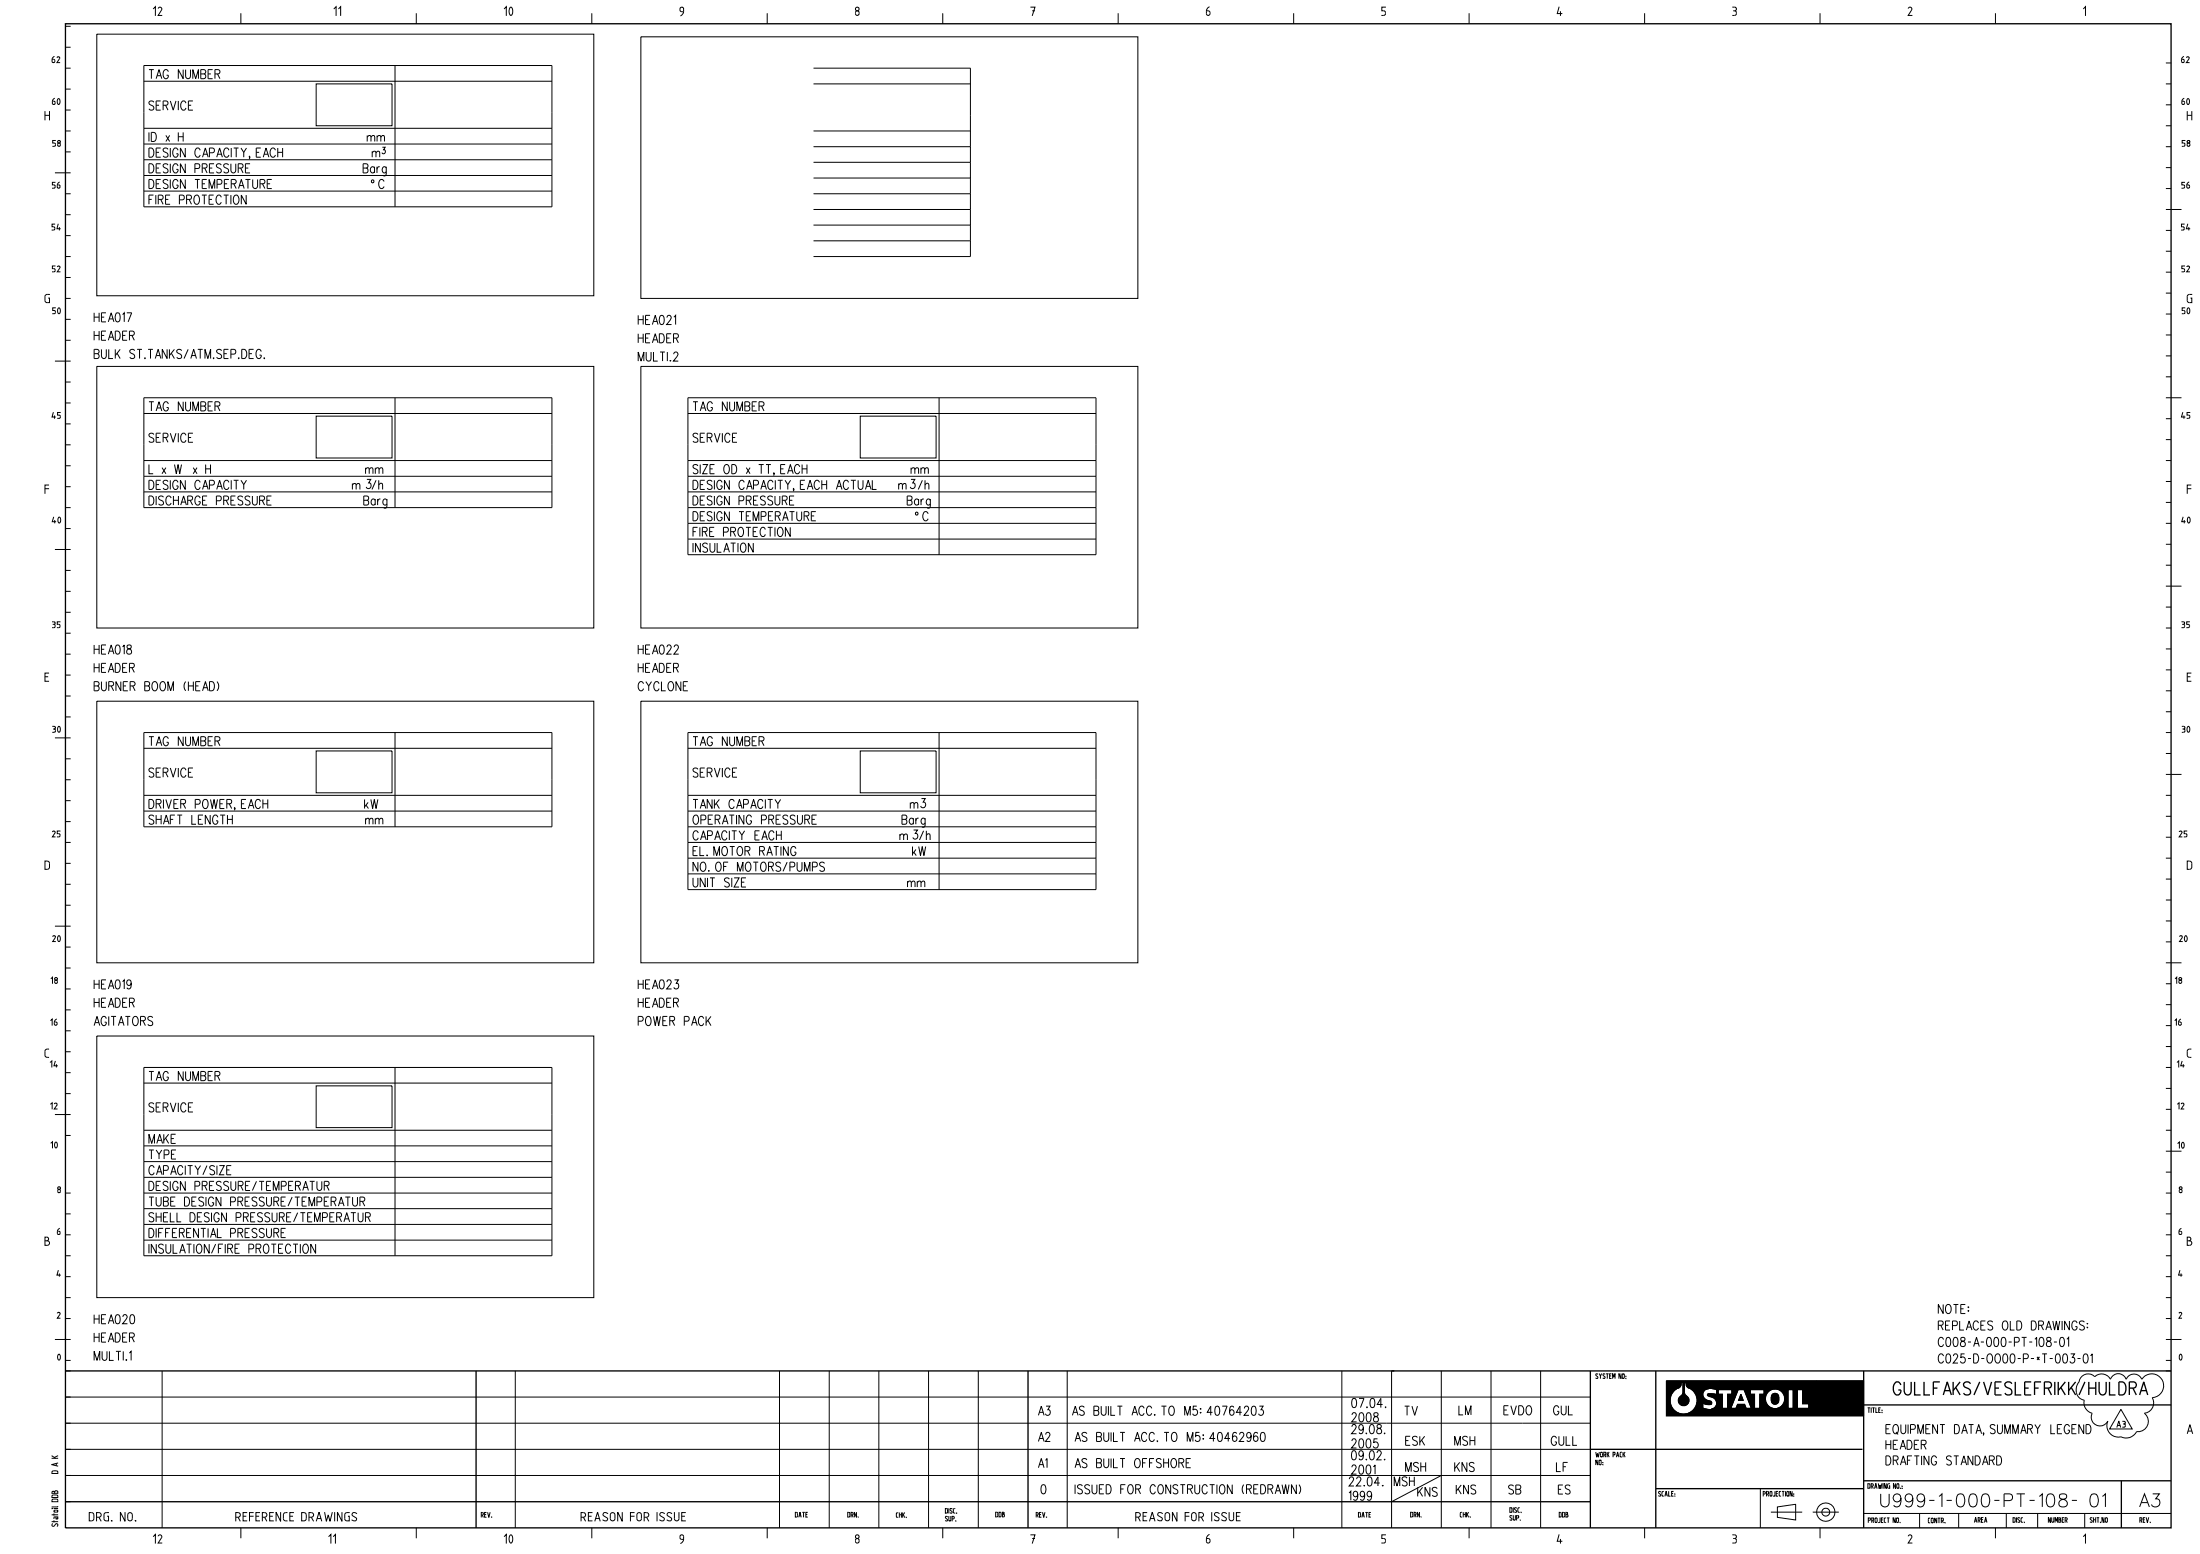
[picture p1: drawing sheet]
<svg xmlns="http://www.w3.org/2000/svg" width="841mm" height="594mm" viewBox="0 0 841 594" stroke-linecap="round" stroke-linejoin="round" font-family="sans-serif">
<g fill="none" stroke="#000" stroke-width=".38">
<path d="M25 18.1h2M25 10.1h2M37 13.1h190v100h-190zM58.5 3.5l.9-.9v3.5M60.5 3.3l.2-.4 .6-.2 .4 .3 .1 .6-1.3 2.3h1.5M92.1 5.1v4M127.6 3.5l.9-.9v3.5M129.4 3.5l.8-.9v3.5M159.1 5.1v4M192.7 3.5l.8-.9v3.5M194.9 2.9a.69 .69 0 0 1 .9 .1 .69 .69 0 0 1 .2 .8v.2a1.23 1.23 0 0 1-.9 1.8l-.5-1.2zM226.2 5.1v4"/>
<path d="M245 14.1h190v100h-190zM261.3 4.5l-1.2-.3-.2-.8 .4-.6 .9 .3 .1 1.4-.5 1.1-.7 .5M293.3 5.1v4M327.3 4.3l.7-.1 .4 .4v.8l-.5 .5-.5-.1-.4-.4zM360.4 5.1v4M393.9 2.7h1.7l-1 3.4M394.6 4.1h1M427.4 5.1v4M462.4 2.6l-.7 .4-.5 1.1v1.4l.4 .4 .6-.1 .4-.5-.1-.7-.6-.5h-.7M494.5 5.1v4M529.8 2.7h-1.6v1.4l1.1 .1 .3 .5v.7l-.4 .5h-1.1M561.6 5.1v4"/>
<path d="M596 2.6l-.7 2.6h1.9M596.5 4.3v1.8M628.7 5.1v4M662.2 2.7h1l.5 .4v.7l-.6 .3M662.6 4.1h.5M663.1 4.1l.6 .3 .1 1-.5 .5h-1.1M695.7 5.1v4M729.5 3.3l.7-.6 .5 .3 .1 .6-1.4 2.3h1.7M762.8 5.1v4M796.4 3.5l.8-.9v3.5M25 34.1h2M25 26.1h2"/>
<path d="M55 25h156v54.1h-156zM55 31.1h156M120.9 32.1h29v16h-29zM151 25v54.1M311 26.1h60v72h-60M311 32.1h60M828 32.1h1.9M828 24.1h1.9M17.2 42.5v3.5M17.2 44.1h1.7M18.9 42.5v3.5M25 58.1h2"/>
<path d="M25 50.1h2M25 42.1h2M55 49h156M55 55.1h156M311 50.1h60M311 56.1h60M828 56.1h1.9M828 48.1h1.9M828 40.1h1.9M836.1 44.1h1.8M836.1 42.5v3.5M837.9 42.5v3.5"/>
<path d="M21 66.1h6M25 74.1h2M55 61.1h156M55 67.1h156M55 73h156M311 74.1h60M311 62h60M311 68.1h60M828 72.1h1.9M828 64.1h1.9M25 98.1h2M25 90.1h2"/>
<path d="M25 82.1h2M311 80.1h60M311 86h60M311 92.1h60M828 80.1h5.9M828 96h1.9M828 88.1h1.9M19.1 112.5h-1.2l-.7 .6v1.9l.5 .6 1.2 .1v-1.8h-.5M25 114.1h2M25 106.1h2M828 112h1.9M828 104h1.9"/>
<path d="M838 112.5h-1.2l-.6 .6-.1 1.9 .5 .6 1.3 .1v-1.8h-.5M21 138h6M25 130.1h2M25 122.1h2M828 136h1.9M828 128h1.9M828 120h1.9M25 154h2M25 146h2M37 140.1h190v100h-190zM55 152h156v42h-156zM55 158.1h156"/>
<path d="M120.9 159.1h29v16h-29zM151 152v42M245 140.1h190v100h-190zM263 152h156v60h-156zM263 158.1h156M328.8 159.1h29v16h-29zM359 152v60M828 152h5.9M828 144h1.9M25 178h2M25 170h2M25 162h2"/>
<path d="M55 176h156M263 176h156M828 176h1.9M828 168h1.9M828 160h1.9M17.2 186.8h1.6M18.8 185.4h-1.6v3.3M25 194h2M25 186h2M55 182.1h156M55 188h156M263 194h156"/>
<path d="M263 182.1h156M263 188h156M343.5 185.4l.7-.6 .6 .2 .2 2.1M345 185.4l.6-.6 .6 .2 .2 2.1M828 192h1.9M828 184h1.9M836.1 186.8h1.6M837.7 185.4h-1.6v3.3M21 210h6M25 218h2M25 202h2M263 200h156"/>
<path d="M263 206.1h156M828 216h1.9M828 208h1.9M828 200h1.9M25 234h2M25 226h2M828 224h5.9M828 232.1h1.9M17.2 258.7h1.2M18.8 257.3h-1.6v3.1h1.6M25 258h2M25 250h2"/>
<path d="M25 242h2M828 256.1h1.9M828 248.1h1.9M828 240.1h1.9M836.1 258.7h1.3M837.7 257.3h-1.6v3.1h1.6M25 274h2M25 266h2M37 268h190v100h-190zM245 268h190v100h-190zM828 272.1h1.9M828 264.1h1.9"/>
<path d="M21 282h6M25 298h2M25 290h2M55 280h156v36h-156zM55 286h156M120.9 287h29v16h-29zM151 280v36M263 280h156v60h-156zM263 286h156M328.8 287h29v16h-29zM359 280v60M828 296h5.9"/>
<path d="M828 288h1.9M828 280h1.9M25 314h2M25 306h2M55 304h156M55 310h156M263 304h156M263 310h156M263 316h156M828 312h1.9M828 304h1.9M17.2 329.1l1.2 .1 .5 .6v1.8l-.6 .7h-1.1z"/>
<path d="M25 338h2M25 330h2M25 322h2M263 322h156M263 328h156M263 334h156M828 336h1.9M828 328h1.9M828 320h1.9M836.1 329.1l1.3 .1 .5 .6v1.8l-.6 .7h-1.2zM21 354h6M25 346h2"/>
<path d="M828 352h1.9M828 344h1.9M25 378h2M25 370h2M25 362h2M828 368h5.9M828 376h1.9M828 360h1.9M25 394h2M25 386h2M37 396h190v100h-190zM828 392h1.9"/>
<path d="M828 384h1.9M18.8 401h-1l-.6 .7 .1 2 .5 .4 1 .1M25 418h2M25 410h2M25 402h2M55 408h156v72h-156zM55 414h156M120.9 415.1h29v15.9h-29zM151 408v72M828 416h1.9M828 408h1.9M828 400h1.9"/>
<path d="M837.7 401h-1l-.6 .7 .1 2 .5 .4 1 .1M21 426h6M25 434h2M55 432h156M55 438h156M828 432h1.9M828 424h1.9M25 456h2M55 456h156M55 444h156M55 450h156M828 440h5.9"/>
<path d="M828 456h1.9M828 448h1.9M17.2 474.3h.8a.87 .87 0 0 1 .9 .8 .87 .87 0 0 1-.9 .9h-.8v-3.1h.8l.5 .3v.7l-.6 .4M22.9 469.5l-.7 .5-.3 .8M25 480h2M25 472h2M25 464h2M55 462h156M55 468h156M55 474h156M828 480h1.9M828 472h1.9"/>
<path d="M828 464h1.9M833.9 469.5l-.7 .6-.2 .7M836.1 474.3h.9a.87 .87 0 0 1 .9 .8 .87 .87 0 0 1-.9 .9h-.9v-3.1h1l.4 .5-.1 .6-.6 .3M25 496h2M25 488h2M828 496h1.9M828 488h1.9M21 512h6M25 504h2M828 512h5.9M828 504h1.9M25 534h582.9"/>
<path d="M25 524h2M25 520h2M62 524v60M197 524v60M298 524v60M317 524v60M336 524v60M355 524v60M374 524v60M408 524v60M513 524v60M532 524v60"/>
<path d="M551 524v60M570 524v60M588.9 524v60M637 527.8h75.4v13.5h-75.4zM637.1 527.8v13.5M637.2 527.8v13.5M637.4 527.8v13.5M637.5 527.8v13.5M637.7 527.8v13.5M637.8 527.8v13.5M637.9 527.8v13.5M638 527.8v13.5"/>
<path d="M638.1 527.8v13.5M638.2 527.8v13.5M638.3 527.8v13.5M638.4 527.8v13.5M638.5 527.8v13.5M638.6 527.8v6.8M638.6 536.1v5.2M638.7 527.8v6.3M638.7 536.6v4.7M638.8 527.8v5.9M638.8 536.9v4.4M638.9 527.8v5.6"/>
<path d="M638.9 537.2v4.1M639 527.8v5.4M639 537.4v3.9M639.1 527.8v5.2M639.1 537.6v3.7M639.2 527.8v5M639.2 537.8v3.5M639.3 527.8v4.9M639.3 538v3.3M639.4 538.1v3.2M639.5 527.8l-.1 4.7M639.6 527.8v4.4"/>
<path d="M639.6 538.4v2.9M639.7 527.8v4.3M639.7 538.5v2.8M639.8 527.8v4.2M639.8 538.6v2.7M639.9 527.8v4.1M639.9 538.8v2.5M640 527.8v4M640 538.9v2.4M640.1 527.8v3.9M640.1 539v2.3M640.2 527.8v3.8"/>
<path d="M640.2 539.1v2.2M640.3 527.8v3.7M640.3 539.1v2.2M640.4 527.8v3.6M640.4 539.2v2.1M640.5 527.8v3.5M640.5 539.3v2M640.6 527.8v3.5M640.6 539.4v1.9M640.7 527.8v3.4M640.7 539.4v1.9M640.8 527.8v3.3"/>
<path d="M640.8 539.5v1.8M640.9 527.8v3.3M640.9 539.6v1.7M641 527.8v3.2M641 539.6v1.7M641.1 527.8v3.1M641.1 539.7v1.6M641.2 527.8v3.1M641.2 539.8v1.5M641.3 527.8v3M641.3 539.8v1.5M641.4 527.8v3"/>
<path d="M641.4 539.9v1.4M641.5 527.8v2.9a2.04 2.04 0 0 0 1.2-2.3h.6M641.5 539.9v1.4M641.6 539.9v1.4M641.7 527.8l-.1 2.9M641.7 534.6v1.4M641.8 527.8v2.7M641.8 534.3v2M641.9 527.8v2.7M641.9 534.1v2.3M642 527.8v2.6M642 534v2.6"/>
<path d="M642.1 527.8v2.5M642.1 533.9v2.8M642.2 527.8v2.4M642.2 533.8v3M642.3 527.8v2.3M642.3 533.7v3.2M642.4 527.8v2.2M642.4 533.6v3.4M642.5 527.8v2M642.5 533.5v3.5M642.6 527.8v1.8M642.6 533.5v3.6"/>
<path d="M642.7 527.8v1.1M642.7 533.4v3.7M642.8 527.8v.6M642.8 533.3v3.9M642.9 527.8v.6M642.9 533.3v3.9M643 527.8v.6M643 533.1v4.2M643.1 527.8v.6M643.1 533v4.3M643.2 527.8v.6M643.2 532.8v4.5"/>
<path d="M643.3 527.8v.6M643.3 532.4v4.9M643.3 532.1l-.3 1-1 .9M643.4 527.8v9.6M643.5 527.8v9.6M643.7 527.8v9.6M643.8 527.8v9.6M643.9 532.1l.3 1 1 .9a2.06 2.06 0 0 1-.2 2.8 2.06 2.06 0 0 1-2.8 0 2.06 2.06 0 0 1-.2-2.8M643.9 528.4h.6a2.04 2.04 0 0 0 1.2 2.3M644 527.8v.6M644 532.7v4.6M644.1 527.8v.6"/>
<path d="M644.1 533v4.3M644.2 527.8v.6M644.2 533.1v4.2M644.3 527.8v.6M644.3 533.2v4M644.4 527.8v.6M644.4 533.3v3.9M644.5 527.8v1.1M644.5 533.4v3.7M644.6 527.8v1.8M644.6 533.5v3.6M644.7 527.8v2"/>
<path d="M644.7 533.5v3.6M644.8 527.8v2.2M644.8 533.6v3.4M644.9 527.8v2.3M644.9 533.7v3.2M645 527.8v2.4M645 533.8v3.1M645.1 527.8v2.5M645.1 533.9v2.8M645.2 527.8v2.6M645.2 534v2.6M645.3 527.8v2.7"/>
<path d="M645.3 534.1v2.4M645.4 527.8v2.7M645.4 534.2v2.1M645.5 527.8v2.8M645.5 534.4v1.8M645.5 540v1.3M645.6 527.8v2.9M645.6 534.7v1.2M645.6 539.9v1.4M645.7 527.8l.1 3M645.8 539.9v1.4M645.9 527.8v3"/>
<path d="M645.9 539.8v1.5M646 527.8v3.1M646 539.7v1.6M646.1 527.8v3.1M646.1 539.7v1.6M646.2 527.8v3.2M646.2 539.6v1.7M646.3 527.8v3.3M646.3 539.6v1.7M646.4 527.8v3.3M646.4 539.5v1.8M646.5 527.8v3.4"/>
<path d="M646.5 539.4v1.9M646.6 527.8v3.5M646.6 539.3v2M646.7 527.8v3.5M646.7 539.3v2M646.8 527.8v3.6M646.8 539.2v2.1M646.9 527.8v3.7M646.9 539.1v2.2M647 527.8v3.8M647 539.1v2.2M647.1 527.8v3.9"/>
<path d="M647.1 538.9v2.4M647.2 527.8v4M647.2 538.8v2.5M647.3 527.8v4.1M647.3 538.8v2.5M647.4 527.8v4.2M647.4 538.6v2.7M647.5 527.8v4.3M647.5 538.5v2.8M647.6 527.8v4.4M647.6 538.4v2.9M647.7 527.8v4.6"/>
<path d="M647.7 538.2v3.1M647.8 527.8v4.7M647.8 538.1v3.2M647.9 527.8l.1 5M648 537.8v3.5M648.1 527.8v5.2M648.1 537.6v3.7M648.2 527.8v5.5M648.2 537.4v3.9M648.3 527.8v5.7M648.3 537.1v4.2M648.4 527.8v6"/>
<path d="M648.4 536.9v4.4M648.5 527.8v6.3M648.5 536.5v4.8M648.6 527.8v6.8M648.6 536v5.3M648.7 527.8v13.5M648.8 527.8v13.5M648.9 527.8v13.5M649 527.8v13.5M649.1 527.8v13.5M649.2 527.8v13.5M649.3 527.8v13.5"/>
<path d="M649.4 527.8v13.5M649.5 527.8v13.5M649.6 527.8v13.5M649.7 527.8v13.5M649.8 527.8v13.5M650 527.8v13.5M650.1 527.8v13.5M650.3 527.8v13.5M650.4 527.8v13.5M650.5 527.8v13.5M650.7 527.8v13.5M650.8 527.8v13.5"/>
<path d="M650.9 527.8v13.5M651 536.5l1.9 .4M651 538.1l.1 3.2M651 527.8v4.8M651 533.5v3M651 538.1v3.2M651.1 527.8v4.4M651.1 533.8v2.7M651.2 527.8v4.2M651.2 534v2.6M651.2 538.2v3.1M651.3 527.8v4.1"/>
<path d="M651.3 534.2v2.4M651.3 538.2v3.1M651.4 527.8v3.9M651.4 534.3v2.3M651.4 538.2v3.1M651.5 527.8v3.8M651.5 534.4v2.2M651.5 538.2v3.1M651.6 527.8v3.7M651.6 534.5v2.2M651.6 538.3v3M651.7 527.8v3.6"/>
<path d="M651.7 534.6v2.1M651.7 538.3v3M651.8 527.8v3.5M651.8 534.7v2M651.8 538.3v3M651.9 527.8v3.5M651.9 534.8v2M651.9 538.4v2.9M652 534.9l.1 1.9M652 538.4v2.9M652.1 527.8l-.1 3.4M652.2 527.8v3.3"/>
<path d="M652.2 535v1.8M652.2 538.4v2.9M652.3 527.8v3.3M652.3 535v1.9M652.3 538.5v2.8M652.4 535.1v1.8M652.4 538.5v2.8M652.5 527.8l-.1 3.3M652.6 527.8v3.2M652.6 535.2v1.7M652.6 538.5v2.8M652.7 527.8v3.2"/>
<path d="M652.7 532.8v.7M652.7 535.2v1.7M652.7 538.5v2.8M652.8 527.8v3.2M652.8 532.7v.9M652.8 535.2v1.7M652.8 538.5v2.8M652.9 527.8v3.2M652.9 532.7v1M652.9 535.3v1.6M652.9 538.5v2.8M653 527.8v3.1"/>
<path d="M653 532.6v1.1M653 535.3v1.6M653 538.5v2.8M653.1 527.8v3.1M653.1 532.6v1.2M653.1 535.3v1.6M653.1 538.6v2.7M653.2 527.8v3.1a2.22 2.22 0 0 0-2.3 2.2 2.22 2.22 0 0 0 2.2 2.3l.9 .1 .4 .6-.3 .8h-1.2M653.2 532.6v1.2a2.79 2.79 0 0 1 3 3.1 2.46 2.46 0 0 1-2.1 1.7v2.7M653.2 535.4v1.5M653.2 538.6v2.7M653.3 527.8v3.1"/>
<path d="M653.3 532.6v1.2M653.3 535.4v1.5M653.3 538.6v2.7M653.4 527.8v3.1M653.4 532.6v1.2M653.4 535.4v1.5M653.4 538.6v2.7M653.5 527.8v3.1M653.5 532.6v1.2M653.5 535.4v1.5M653.5 538.6v2.7M653.6 527.8v3.1"/>
<path d="M653.6 532.6v1.3M653.6 535.5v1.4M653.6 538.6v2.7M653.7 527.8v3.1M653.7 532.6v1.3M653.7 535.5v1.4M653.7 538.6v2.7M653.8 527.8v3.1M653.8 532.6v1.3M653.8 535.5v1.4M653.8 538.6v2.7M653.9 527.8v3.1"/>
<path d="M653.9 532.6v1.4M653.9 535.5v1.4M653.9 538.6v2.7M654 527.8v3.1M654 532.6v1.4M654 535.6v1.3M654 538.6v2.7M654.1 527.8v3.1M654.1 532.6v1.4M654.1 535.6v1.3M654.2 527.8v3.1M654.2 532.6l.1 1.5"/>
<path d="M654.2 535.7v1.1M654.2 538.5v2.8M654.4 527.8v3.1M654.4 532.6v1.5M654.4 538.5v2.8M654.5 527.8v3.2M654.5 532.6v1.5M654.5 538.5v2.8M654.6 527.8v3.2M654.6 532.6v1.6M654.7 538.4v2.9M654.8 527.8v3.2"/>
<path d="M654.8 532.6v1.6M654.8 538.4v2.9M654.9 527.8v3.2M654.9 532.7v1.6M654.9 538.4v2.9M655 527.8v3.2M655 532.7v1.6M655 538.3v3M655.1 527.8v3.2M655.1 532.7v1.7M655.1 538.2v3.1M655.2 527.8v3.3"/>
<path d="M655.2 532.7v1.7M655.2 538.2v3.1M655.3 527.8v3.3M655.3 532.7v1.8M655.3 538.1v3.2M655.4 527.8v3.3M655.4 532.7v1.9M655.4 538v3.3M655.5 527.8v3.3M655.5 532.7v2M655.5 538v3.3M655.6 527.8v3.3"/>
<path d="M655.6 532.7v2.1M655.6 537.8v3.5M655.7 527.8v3.3M655.7 532.8v2.1M655.7 537.7v3.6M655.8 527.8v3.4M655.8 532.8v2.3M655.8 537.6v3.7M655.9 527.8v3.4M655.9 532.8v2.4M655.9 537.4v3.9M656 527.8v3.4"/>
<path d="M656 532.8v2.7M656 537.3v4M656.1 527.8l.1 3.5M656.1 532.8v2.9M656.1 537v4.3M656.2 527.8v8.4M656.2 536.6v4.7M656.3 527.8v13.5M656.4 527.8v13.5M656.5 527.8v13.5M656.6 527.8v13.5M656.7 527.8v13.5"/>
<path d="M656.8 531.2h5.3v1.7h-1.7v5.4h-1.9v-5.4h-1.7zM656.9 527.8l-.1 13.5M657 527.8v3.4M657 532.9v8.4M657.1 527.8v3.4M657.1 532.9v8.4M657.2 527.8v3.4M657.2 532.9v8.4M657.3 527.8v3.4M657.3 532.9v8.4M657.4 527.8v3.4M657.4 532.9v8.4"/>
<path d="M657.5 527.8v3.4M657.5 532.9v8.4M657.6 527.8v3.4M657.6 532.9v8.4M657.7 527.8v3.4M657.7 532.9v8.4M657.8 527.8v3.4M657.8 532.9v8.4M657.9 527.8v3.4M657.9 532.9v8.4M658 527.8v3.4M658 532.9v8.4"/>
<path d="M658.1 527.8v3.4M658.1 532.9v8.4M658.2 527.8v3.4M658.2 532.9v8.4M658.3 527.8v3.4M658.3 532.9v8.4M658.4 527.8v3.4M658.4 532.9v8.4M658.5 527.8v3.4M658.5 538.3v3M658.6 527.8v3.4M658.6 538.3v3"/>
<path d="M658.7 527.8v3.4M658.7 538.3v3M658.9 527.8v3.4M658.9 538.3v3M659 527.8v3.4M659 538.3v3M659.1 527.8v3.4M659.1 538.3v3M659.2 527.8v3.4M659.2 538.3v3M659.3 527.8v3.4M659.3 538.3v3"/>
<path d="M659.4 527.8v3.4M659.4 538.3v3M659.5 527.8v3.4M659.5 538.3v3M659.6 527.8v3.4M659.6 538.3v3M659.7 527.8v3.4M659.7 538.3v3M659.8 527.8v3.4M659.8 538.3v3M659.9 527.8v3.4M659.9 538.3v3"/>
<path d="M660 527.8v3.4M660 538.3v3M660.1 527.8v3.4M660.1 538.3v3M660.2 527.8v3.4M660.2 538.3v3M660.3 527.8v3.4M660.3 538.3v3M660.4 527.8v3.4M660.4 538.3v3M660.5 527.8v3.4M660.5 532.9v8.4"/>
<path d="M660.6 527.8v3.4M660.6 532.9v8.4M660.7 527.8v3.4M660.7 532.9v8.4M660.8 527.8v3.4M660.8 532.9v8.4M660.9 527.8v3.4M660.9 532.9v8.4M661.1 527.8v3.4M661.1 532.9v8.4M661.2 527.8v3.4M661.2 532.9v8.4"/>
<path d="M661.3 527.8v3.4M661.3 532.9v8.4M661.4 527.8v3.4M661.4 532.9v8.4M661.5 527.8v3.4M661.5 532.9v8.4M661.6 527.8v3.4M661.6 532.9v8.4M661.7 527.8v3.4M661.7 532.9v8.4M661.8 527.8v3.4M661.8 532.9v5.1"/>
<path d="M661.8 538.3v3M661.9 527.8v3.4M661.9 532.9v4.8M661.9 538.3v3M662 527.8v3.4M662 532.9v4.5M662 538.3v3M662.1 527.8v9.4M662.1 538.3v3M662.2 527.8v9.1M662.2 538.3v3M662.3 527.8v8.9"/>
<path d="M662.3 538.3v3M662.4 527.8v8.6M662.4 538.3v3M662.5 527.8v8.4M662.5 538.3v3M662.6 527.8v8.1M662.6 538.3v3M662.7 527.8v7.9M662.7 538.3v3M662.8 527.8v7.6M662.8 538.3v3M662.9 527.8v7.4"/>
<path d="M662.9 538.3v3M663 527.8v7.1M663 538.3v3M663.1 538.3v3M663.2 527.8l-.1 6.8M663.3 527.8v6.3M663.3 538.3v3M663.4 527.8v6.1M663.4 538.3v3M663.5 527.8v5.8M663.5 538.3v3M663.6 527.8v5.6"/>
<path d="M663.6 538.3v3M663.7 527.8v5.3M663.7 538.1v3.2M663.8 527.8v5.1M663.8 537.8v3.5M663.9 527.8v4.8M663.9 537.6v3.7M664 527.8v4.6M664 537.3v4M664.1 527.8v4.3M664.1 537.1v4.2M664.2 527.8v4.1"/>
<path d="M664.2 536.9v4.4M664.3 527.8v3.8M664.3 536.8v4.5M664.4 527.8v3.5M664.4 536.8v4.5M664.5 531.2h2.2l2.8 7.1h-2l-.6-1.5h-2.7l-.6 1.5h-1.9zM664.5 527.8v3.4M664.5 536.8v4.5M664.6 527.8v3.4M664.6 536.8v4.5M664.7 527.8v3.4M664.7 535v.3"/>
<path d="M664.7 536.8v4.5M664.8 527.8v3.4M664.8 534.7v.6M664.8 536.8v4.5M664.9 527.8v3.4M664.9 534.5v.8M664.9 536.8v4.5M665 527.8v3.4M665 536.8v4.5M665.1 533.9v1.4M665.2 527.8v3.4M665.2 533.7v1.6"/>
<path d="M665.2 536.8v4.5M665.3 527.8v3.4M665.3 533.4v1.9M665.3 536.8v4.5M665.4 527.8v3.4M665.4 536.8v4.5M665.5 532.9l.9 2.4h-1.8zM665.5 532.9v2.4M665.6 527.8v3.4M665.6 533.1v2.2M665.6 536.8v4.5M665.7 527.8v3.4"/>
<path d="M665.7 533.4v1.9M665.7 536.8v4.5M665.8 527.8v3.4M665.8 533.7v1.6M665.8 536.8v4.5M665.9 527.8v3.4M665.9 533.9v1.4M665.9 536.8v4.5M666 527.8v3.4M666 534.2v1.1M666 536.8v4.5M666.1 527.8v3.4"/>
<path d="M666.1 534.5v.8M666.1 536.8v4.5M666.2 527.8v3.4M666.2 534.7v.6M666.2 536.8v4.5M666.3 527.8v3.4M666.3 535v.3M666.3 536.8v4.5M666.4 527.8v3.4M666.4 536.8v4.5M666.5 527.8v3.4M666.5 536.8v4.5"/>
<path d="M666.6 527.8v3.4M666.6 536.8v4.5M666.7 527.8v3.4M666.7 536.8v4.5M666.8 527.8v3.7M666.8 536.8v4.5M666.9 527.8v3.9M666.9 536.8v4.5M667 527.8v4.2M667 536.9v4.4M667.1 527.8v4.4M667.1 537.2v4.1"/>
<path d="M667.2 527.8l.1 4.9M667.2 537.4v3.9M667.4 527.8v5.2M667.4 538v3.3M667.5 527.8v5.5M667.5 538.2v3.1M667.6 527.8l.1 6M667.6 538.3v3M667.8 527.8v6.2M667.8 538.3v3M667.9 527.8v6.5M667.9 538.3v3"/>
<path d="M668 527.8v6.7M668 538.3v3M668.1 527.8v7M668.1 538.3v3M668.2 527.8v7.2M668.2 538.3v3M668.3 527.8v7.5M668.3 538.3v3M668.4 527.8v7.7M668.4 538.3v3M668.5 527.8v8M668.5 538.3v3"/>
<path d="M668.6 527.8v8.2M668.6 538.3v3M668.7 527.8v8.5M668.7 538.3v3M668.8 527.8v8.8M668.8 538.3v3M668.9 527.8v9M668.9 538.3v3M669 527.8v9.3M669 538.3v3M669.1 531.2h5.2v1.7h-1.6v5.4h-2v-5.4h-1.6zM669.1 527.8v9.5"/>
<path d="M669.1 538.3v3M669.2 527.8v3.4M669.2 532.9v4.7M669.2 538.3v3M669.3 527.8v3.4M669.3 532.9v4.9M669.3 538.3v3M669.4 527.8v3.4M669.4 532.9l.1 8.4M669.6 527.8v3.4M669.6 532.9v8.4M669.7 527.8v3.4"/>
<path d="M669.7 532.9v8.4M669.8 527.8v3.4M669.8 532.9v8.4M670 527.8v3.4M670 532.9v8.4M670.1 527.8v3.4M670.1 532.9v8.4M670.2 527.8v3.4M670.2 532.9v8.4M670.3 527.8v3.4M670.3 532.9v8.4M670.4 527.8v3.4"/>
<path d="M670.4 532.9v8.4M670.5 527.8v3.4M670.5 532.9v8.4M670.6 527.8v3.4M670.6 532.9v8.4M670.7 527.8v3.4M670.7 532.9v8.4M670.8 527.8v3.4M670.8 538.3v3M670.9 527.8v3.4M670.9 538.3v3M671 527.8v3.4"/>
<path d="M671 538.3v3M671.1 527.8v3.4M671.1 538.3v3M671.2 527.8v3.4M671.2 538.3v3M671.3 527.8v3.4M671.3 538.3v3M671.4 527.8v3.4M671.4 538.3v3M671.5 527.8v3.4M671.5 538.3v3M671.6 527.8v3.4"/>
<path d="M671.6 538.3v3M671.7 527.8v3.4M671.7 538.3v3M671.9 527.8v3.4M671.9 538.3v3M672 527.8v3.4M672 538.3v3M672.1 527.8v3.4M672.1 538.3v3M672.2 527.8v3.4M672.2 538.3v3M672.3 527.8v3.4"/>
<path d="M672.3 538.3v3M672.4 527.8v3.4M672.4 538.3v3M672.5 527.8v3.4M672.5 538.3v3M672.6 527.8v3.4M672.6 538.3v3M672.7 527.8v3.4M672.7 538.3v3M672.8 527.8v3.4M672.8 532.9v8.4M672.9 527.8v3.4"/>
<path d="M672.9 532.9v8.4M673 527.8v3.4M673 532.9v8.4M673.1 527.8v3.4M673.1 532.9v8.4M673.2 527.8v3.4M673.2 532.9v8.4M673.3 527.8v3.4M673.3 532.9v8.4M673.4 527.8v3.4M673.4 532.9v8.4M673.5 527.8v3.4"/>
<path d="M673.5 532.9v8.4M673.6 527.8v3.4M673.6 532.9v8.4M673.7 527.8v3.4M673.7 532.9v8.4M673.8 527.8v3.4M673.8 532.9v8.4M673.9 527.8v3.4M673.9 532.9v8.4M674.1 527.8v3.4M674.1 532.9v8.4M674.2 527.8v3.4"/>
<path d="M674.2 532.9v8.4M674.3 527.8v3.4M674.3 532.9v8.4M674.4 527.8v13.5M674.5 527.8v13.5M674.6 527.8v13.5M674.7 527.8v13.5M674.8 527.8v13.5M674.9 527.8v13.5M675 527.8v6.3M675 535.2v6.1M675.1 527.8v5.9"/>
<path d="M675.1 535.7v5.6M675.2 527.8v5.6M675.2 536v5.3M675.3 527.8v5.3M675.3 536.2v5.1M675.4 527.8v5.2M675.4 536.4v4.9M675.5 527.8v5M675.5 536.6v4.7M675.6 527.8v4.8M675.6 536.7v4.6M675.7 527.8v4.7"/>
<path d="M675.7 536.9v4.4M675.8 527.8v4.6M675.8 537v4.3M675.9 527.8v4.4M675.9 537.1v4.2M676 527.8v4.4M676 537.2v4.1M676.1 537.3v4M676.2 527.8l-.1 4.3M676.3 527.8v4.1M676.3 537.5v3.8M676.4 527.8v4"/>
<path d="M676.4 537.5v3.8M676.5 527.8v3.9M676.5 537.6v3.7M676.6 527.8v3.8M676.6 537.7v3.6M676.7 527.8v3.8M676.7 537.7v3.6M676.8 527.8v3.7M676.8 537.8v3.5M676.9 527.8v3.7M676.9 537.9v3.4M677 527.8v3.6"/>
<path d="M677 537.9v3.4M677 533.9v1.5M677.1 527.8v3.6M677.1 538v3.3M677.2 533.4v2.5M677.2 527.8v3.5M677.2 538v3.3M677.3 527.8v3.5M677.3 538v3.3M677.3 533v3.3M677.4 527.8v3.5M677.4 538.1v3.2"/>
<path d="M677.5 532.9v3.5M677.5 527.8v3.4M677.5 538.1v3.2M677.5 532.8v3.7M677.6 527.8v3.4M677.6 538.1v3.2M677.6 532.7v3.9M677.7 527.8v3.4M677.7 538.2v3.1M677.8 532.7v4M677.8 527.8v3.3M677.8 538.2v3.1"/>
<path d="M677.8 532.6v4.1M677.9 527.8v3.3M677.9 538.2v3.1M677.9 532.6v4.2M678 538.2v3.1M678.1 532.5v4.3M678.1 527.8l-.1 3.3M678.1 532.5v4.4M678.2 527.8v3.3M678.2 538.2v3.1M678.3 532.4v4.5M678.3 527.8v3.3"/>
<path d="M678.3 538.2v3.1M678.4 527.8v3.3M678.4 538.2v3.1M678.4 532.4v4.5M678.6 532.4v4.5M678.6 527.8v3.3M678.6 538.2v3.1M678.7 527.8v3.3M678.7 538.2v3.1M678.7 532.4v4.5M678.8 527.8v3.3M678.8 538.2v3.1"/>
<path d="M678.9 532.4v4.5M678.9 527.8v3.3M678.9 538.2v3.1M678.9 532.5v4.4M679 527.8v3.3M679 538.2v3.1M679 532.5v4.3M679.1 527.8v3.3M679.1 538.2v3.1M679.2 532.5v4.3M679.2 527.8v3.3M679.2 538.2v3.1"/>
<path d="M679.2 532.6v4.1M679.3 527.8v3.3M679.3 538.2v3.1M679.4 532.7v4M679.4 527.8v3.4M679.4 538.2v3.1M679.4 532.7v3.9M679.5 527.8v3.4M679.5 538.1v3.2M679.6 527.8v3.4M679.6 538.1v3.2M679.7 532.9v3.5"/>
<path d="M679.7 527.8v3.5M679.7 538.1v3.2M679.7 533v3.3M679.8 527.8v3.5M679.8 538v3.3M679.8 533.2v2.9M679.9 527.8v3.5M679.9 538v3.3M680 533.4v2.6M680 527.8v3.6M680 538v3.3M680 533.9v1.5"/>
<path d="M680.1 527.8v3.6M680.1 537.9v3.4M680.2 527.8l.1 3.7M680.3 537.8v3.5M680.4 527.8v3.8M680.4 537.7v3.6M680.5 527.8v3.8M680.5 537.7v3.6M680.6 527.8l.1 4M680.7 537.6v3.7M680.8 527.8v4.1M680.8 537.5v3.8"/>
<path d="M680.9 527.8v4.1M680.9 537.4v3.9M681 527.8v4.3M681 537.3v4M681.1 527.8v4.4M681.1 537.2v4.1M681.2 527.8v4.4M681.2 537.1v4.2M681.3 527.8v4.6M681.3 537v4.3M681.4 527.8v4.7M681.4 536.9v4.4"/>
<path d="M681.5 527.8v4.8M681.5 536.7v4.6M681.6 527.8v5M681.6 536.6v4.7M681.7 527.8v5.2M681.7 536.4v4.9M681.8 527.8v5.3M681.8 536.2v5.1M681.9 527.8v5.6M681.9 536v5.3M682 527.8v5.8M682 535.7v5.6"/>
<path d="M682.1 527.8v6.3M682.1 535.2v6.1M682.2 527.8v13.5M682.3 527.8v13.5M682.4 527.8v13.5M682.6 527.8v13.5M682.7 527.8v13.5M682.8 527.8v13.5M683 527.8v13.5M683.1 527.8v13.5M683.2 527.8v13.5M683.3 527.8v13.5"/>
<path d="M683.4 527.8v13.5M683.5 531.2h2v7.1h-2zM683.5 527.8v13.5M683.6 527.8v3.4M683.6 538.3v3M683.7 527.8v3.4M683.7 538.3v3M683.8 527.8v3.4M683.8 538.3v3M683.9 527.8v3.4M683.9 538.3v3M684 527.8v3.4"/>
<path d="M684 538.3v3M684.1 527.8v3.4M684.1 538.3v3M684.2 527.8v3.4M684.2 538.3v3M684.3 527.8v3.4M684.3 538.3v3M684.4 527.8v3.4M684.4 538.3v3M684.5 527.8v3.4M684.5 538.3v3M684.6 527.8v3.4"/>
<path d="M684.6 538.3v3M684.7 527.8v3.4M684.7 538.3v3M684.9 527.8v3.4M684.9 538.3v3M685 527.8v3.4M685 538.3v3M685.2 527.8v3.4M685.2 538.3v3M685.3 527.8v3.4M685.3 538.3v3M685.4 527.8v3.4"/>
<path d="M685.4 538.3v3M685.5 527.8v13.5M685.6 527.8v13.5M685.7 527.8v13.5M685.8 527.8v13.5M685.9 527.8v13.5M686 527.8v13.5M686.1 527.8v13.5M686.2 527.8v13.5M686.3 527.8v13.5M686.4 527.8v13.5M686.5 527.8v13.5"/>
<path d="M686.6 527.8v13.5M686.7 527.8v13.5M686.8 527.8v13.5M686.9 527.8v13.5M687.1 531.2h2v5.4h2.3v1.7h-4.3zM687.1 527.8v13.5M687.2 527.8v3.4M687.2 538.3v3M687.3 527.8v3.4M687.3 538.3v3M687.4 527.8v3.4M687.4 538.3v3"/>
<path d="M687.5 527.8v3.4M687.5 538.3v3M687.6 527.8v3.4M687.6 538.3v3M687.7 527.8v3.4M687.7 538.3v3M687.8 527.8v3.4M687.8 538.3v3M687.9 527.8v3.4M687.9 538.3v3M688 527.8v3.4M688 538.3v3"/>
<path d="M688.1 527.8v3.4M688.1 538.3v3M688.2 527.8v3.4M688.2 538.3v3M688.3 527.8v3.4M688.3 538.3v3M688.4 527.8v3.4M688.4 538.3v3M688.5 527.8v3.4M688.5 538.3v3M688.6 527.8v3.4M688.6 538.3v3"/>
<path d="M688.7 527.8v3.4M688.7 538.3v3M688.8 527.8v3.4M688.8 538.3v3M688.9 527.8v3.4M688.9 538.3v3M689 527.8v3.4M689 538.3v3M689.1 527.8v8.8M689.1 538.3v3M689.3 527.8v8.8M689.3 538.3v3"/>
<path d="M689.4 527.8v8.8M689.4 538.3v3M689.5 527.8v8.8M689.5 538.3v3M689.6 527.8v8.8M689.6 538.3v3M689.7 527.8v8.8M689.7 538.3v3M689.8 527.8v8.8M689.8 538.3v3M689.9 527.8v8.8M689.9 538.3v3"/>
<path d="M690 527.8v8.8M690 538.3v3M690.1 527.8v8.8M690.1 538.3v3M690.2 527.8v8.8M690.2 538.3v3M690.3 527.8v8.8M690.3 538.3v3M690.4 527.8v8.8M690.4 538.3v3M690.5 527.8v8.8M690.5 538.3v3"/>
<path d="M690.6 527.8v8.8M690.6 538.3v3M690.7 527.8v8.8M690.7 538.3v3M690.8 527.8v8.8M690.8 538.3v3M690.9 527.8v8.8M690.9 538.3v3M691 527.8v8.8M691 538.3v3M691.2 527.8v8.8M691.2 538.3v3"/>
<path d="M691.3 527.8v8.8M691.3 538.3v3M691.5 527.8v13.5M691.6 527.8v13.5M691.7 527.8v13.5M691.8 527.8v13.5M691.9 527.8v13.5M692 527.8v13.5M692.1 527.8v13.5M692.2 527.8v13.5M692.3 527.8v13.5M692.4 527.8v13.5"/>
<path d="M692.5 527.8v13.5M692.6 527.8v13.5M692.7 527.8v13.5M692.8 527.8v13.5M692.9 527.8v13.5M693 527.8v13.5M693.1 527.8v13.5M693.2 527.8v13.5M693.4 527.8v13.5M693.5 527.8v13.5M693.6 527.8v13.5M693.7 527.8v13.5"/>
<path d="M693.8 527.8v13.5M693.9 527.8v13.5M694 527.8v13.5M694.1 527.8v13.5M694.2 527.8v13.5M694.3 527.8v13.5M694.4 527.8v13.5M694.5 527.8v13.5M694.6 527.8v13.5M694.7 527.8v13.5M694.8 527.8v13.5M694.9 527.8v13.5"/>
<path d="M695 527.8v13.5M695.1 527.8v13.5M695.2 527.8v13.5M695.3 527.8v13.5M695.4 527.8v13.5M695.6 527.8v13.5M695.7 527.8v13.5M695.8 527.8v13.5M696 527.8v13.5M696.1 527.8v13.5M696.2 527.8v13.5M696.3 527.8v13.5"/>
<path d="M696.4 527.8v13.5M696.5 527.8v13.5M696.6 527.8v13.5M696.7 527.8v13.5M696.8 527.8v13.5M696.9 527.8v13.5M697 527.8v13.5M697.1 527.8v13.5M697.2 527.8v13.5M697.3 527.8v13.5M697.5 527.8v13.5M697.6 527.8v13.5"/>
<path d="M697.7 527.8v13.5M697.9 527.8v13.5M698 527.8v13.5M698.2 527.8v13.5M698.3 527.8v13.5M698.4 527.8v13.5M698.5 527.8v13.5M698.6 527.8v13.5M698.7 527.8v13.5M698.8 527.8v13.5M698.9 527.8v13.5M699 527.8v13.5"/>
<path d="M699.1 527.8v13.5M699.2 527.8v13.5M699.3 527.8v13.5M699.4 527.8v13.5M699.5 527.8v13.5M699.7 527.8v13.5M699.8 527.8v13.5M699.9 527.8v13.5M700.1 527.8v13.5M700.2 527.8v13.5M700.3 527.8v13.5M700.4 527.8v13.5"/>
<path d="M700.5 527.8v13.5M700.6 527.8v13.5M700.7 527.8v13.5M700.8 527.8v13.5M700.9 527.8v13.5M701 527.8v13.5M701.1 527.8v13.5M701.2 527.8v13.5M701.3 527.8v13.5M701.4 527.8v13.5M701.5 527.8v13.5M701.6 527.8v13.5"/>
<path d="M701.7 527.8v13.5M701.8 527.8v13.5M701.9 527.8v13.5M702 527.8v13.5M702.1 527.8v13.5M702.3 527.8v13.5M702.4 527.8v13.5M702.5 527.8v13.5M702.6 527.8v13.5M702.7 527.8v13.5M702.8 527.8v13.5M702.9 527.8v13.5"/>
<path d="M703 527.8v13.5M703.1 527.8v13.5M703.2 527.8v13.5M703.3 527.8v13.5M703.4 527.8v13.5M703.5 527.8v13.5M703.6 527.8v13.5M703.7 527.8v13.5M703.8 527.8v13.5M703.9 527.8v13.5M704 527.8v13.5M704.2 527.8v13.5"/>
<path d="M704.3 527.8v13.5M704.5 527.8v13.5M704.6 527.8v13.5M704.7 527.8v13.5M704.8 527.8v13.5M704.9 527.8v13.5M705 527.8v13.5M705.1 527.8v13.5M705.2 527.8v13.5M705.3 527.8v13.5M705.4 527.8v13.5M705.5 527.8v13.5"/>
<path d="M705.6 527.8v13.5M705.7 527.8v13.5M705.8 527.8v13.5M705.9 527.8v13.5M706 527.8v13.5M706.1 527.8v13.5M706.2 527.8v13.5M706.4 527.8v13.5M706.5 527.8v13.5M706.6 527.8v13.5M706.7 527.8v13.5M706.8 527.8v13.5"/>
<path d="M706.9 527.8v13.5M707 527.8v13.5M707.1 527.8v13.5M707.2 527.8v13.5M707.3 527.8v13.5M707.4 527.8v13.5M707.5 527.8v13.5M707.6 527.8v13.5M707.7 527.8v13.5M707.8 527.8v13.5M707.9 527.8v13.5M708 527.8v13.5"/>
<path d="M708.1 527.8v13.5M708.2 527.8v13.5M708.3 527.8v13.5M708.4 527.8v13.5M708.6 527.8v13.5M708.7 527.8v13.5M708.8 527.8v13.5M708.9 527.8v13.5M709 527.8v13.5M709.1 527.8v13.5M709.2 527.8v13.5M709.3 527.8v13.5"/>
<path d="M709.4 527.8v13.5M709.5 527.8v13.5M709.6 527.8v13.5M709.7 527.8v13.5M709.8 527.8v13.5M709.9 527.8v13.5M710 527.8v13.5M710.1 527.8v13.5M710.2 527.8v13.5M710.3 527.8v13.5M710.5 527.8v13.5M710.6 527.8v13.5"/>
<path d="M710.8 527.8v13.5M710.9 527.8v13.5M711 527.8v13.5M711.1 527.8v13.5M711.2 527.8v13.5M711.3 527.8v13.5M711.4 527.8v13.5M711.5 527.8v13.5M711.6 527.8v13.5M711.7 527.8v13.5M711.8 527.8v13.5M711.9 527.8v13.5"/>
<path d="M712 527.8v13.5M712.1 527.8v13.5M712.2 527.8v13.5M712.3 527.8v13.5M712.4 527.8v13.5M794.8 528.2a3.5 3.5 0 0 1 2.3-2.9 3.5 3.5 0 0 1 3.7 .9 3.8 3.8 0 0 1 5.9 1 3.2 3.2 0 0 1 3.1-2.1 3.2 3.2 0 0 1 3 2.1 3.3 3.3 0 0 1 3-2 3.3 3.3 0 0 1 3 2 4.5 4.5 0 0 1 7.7 .2 4.5 4.5 0 0 1-3.8 6.8 4 4 0 0 1-3 6 3.9 3.9 0 0 1 1.3 4.6 3.9 3.9 0 0 1-4.2 2.4 4.5 4.5 0 0 1-6 2 4.4 4.4 0 0 1-4.4-1.4 4.4 4.4 0 0 1-.6-4.6 3.4 3.4 0 0 1-4.5 1.5 3.4 3.4 0 0 1-1.5-4.5 4.1 4.1 0 0 1-3-5 3.5 3.5 0 0 1-3.1-3M810.8 538.7l4.3 7.5h-8.7zM828 524h1.9M828 520h1.9M25 544h582.9M25 554h582.9M641.8 540v1.3"/>
<path d="M641.9 540.1v1.2M642 540.1v1.2M642.1 540.2v1.1M642.2 540.2v1.1M642.3 540.2v1.1M642.4 540.2v1.1M642.5 540.2v1.1M642.6 540.3v1M642.7 540.3v1M642.8 540.3v1M642.9 540.3v1M643 540.3v1"/>
<path d="M643.1 540.3v1M643.2 540.4v.9M643.3 540.4v.9M643.4 540.4v.9M643.5 540.4v.9M643.7 540.4v.9M643.8 540.4v.9M644 540.4v.9M644.1 540.3v1M644.2 540.3v1M644.3 540.3v1M644.4 540.3v1"/>
<path d="M644.5 540.3v1M644.6 540.3v1M644.7 540.2v1.1M644.8 540.2v1.1M644.9 540.2v1.1M645 540.2v1.1M645.1 540.2v1.1M645.2 540.1v1.2M645.3 540.1v1.2M645.4 540v1.3M836.1 548.1l1-3.5 1.1 3.5M836.4 547h1.5"/>
<path d="M25 564h582.9M25 574h2M34.1 578.2h1.2l.6 .6v1.9l-.6 .6h-1.2zM36.9 579.9h.9M37.8 579.9h.1a.89 .89 0 0 0 .8-.9 .89 .89 0 0 0-.9-.8h-.9v3.3M37.8 579.9l.9 1.6M41.7 578.2h-1.4l-.5 .7 .1 2.1 .6 .3h1v-1.7h-.6M47.8 578v3.5l-1.8-3.5v3.5M49.1 578.4l.2-.1a.89 .89 0 0 1 1.3 .8v1.4a.89 .89 0 0 1-.9 .8 .89 .89 0 0 1-.9-.8v-1.4zM90.1 579.9h.9M91 579.9h.2a.88 .88 0 0 0 .7-.9 .88 .88 0 0 0-.9-.8h-.9v3.3M91 579.9l.9 1.6"/>
<path d="M92.9 579.6h1.2M94.5 578.2h-1.6v3.1h1.6M95.4 579.6h1.5M96.9 578.2h-1.5v3.3M97.8 579.6h1.3M99.4 578.2h-1.6v3.1h1.6M100.3 579.9h.8M101.1 579.9a.89 .89 0 0 0 .9-.8 .89 .89 0 0 0-.9-.9h-.8v3.3M101.1 579.9l.9 1.6M103.1 579.6h1.2M104.6 578.2h-1.5v3.1h1.5M107.3 578v3.5l-1.8-3.5v3.5"/>
<path d="M109.9 578.2h-1l-.6 .7 .2 2.1 1.4 .3M110.8 579.6h1.2M112.4 578.2h-1.6v3.1h1.6M115.3 578.2h1.2l.5 .5 .1 1.8-.6 .8h-1.2zM118.1 579.9h.9M119 579.9h.1a.89 .89 0 0 0 .8-.9 .89 .89 0 0 0-.9-.8h-.9v3.3M119 579.9l.9 1.6M124.1 578l.7 3.5 .7-2.4 .7 2.4 .8-3.5M127.9 578v3.5M130.7 578v3.5l-1.7-3.5v3.5M133.7 578.2h-1.3l-.6 .7v1.9l.6 .5h1.1v-1.7h-.5M136.5 578.6l-1.4-.4-.5 .6 .1 .6 1.6 1-.2 .8-.8 .1-.9-.4"/>
<path d="M222.1 579.9h.9M223 579.9l.4-.1a.89 .89 0 0 0 .4-1 .89 .89 0 0 0-.8-.6h-.9v3.3M223 579.9l.9 1.6M224.9 579.6h1.2M226.5 578.2h-1.6v3.1h1.6M232.5 578.6l-1.4-.4-.6 .6 .2 .6 1.6 1-.3 .8-.8 .1-.9-.4M233.6 578.4l.2-.1a.89 .89 0 0 1 1.3 .8v1.4a.89 .89 0 0 1-.9 .8 .89 .89 0 0 1-.9-.8v-1.5zM237.9 578v3.5l-1.8-3.5v3.5M241 579.6h1.6M242.6 578.2h-1.6v3.3M243.7 578.5a.87 .87 0 0 1 .9-.3 .87 .87 0 0 1 .6 .9v1.4a.87 .87 0 0 1-.9 .8 .87 .87 0 0 1-.8-.8zM246.3 579.9h.8"/>
<path d="M247.1 579.9h.1a.89 .89 0 0 0 .8-.9 .89 .89 0 0 0-.9-.8h-.8v3.3M247.1 579.9l.9 1.6M251.2 578v3.5M254.1 578.6l-1.4-.4-.5 .6 .2 .6 1.6 1-.3 .8-.8 .1-.8-.4M256.9 578.6l-1.4-.4-.5 .6 .2 .6 1.6 1-.3 .8-.8 .1-.9-.4M257.8 578v2.5a.87 .87 0 0 0 .9 .8 .87 .87 0 0 0 .8-.8v-2.5M260.6 579.6h1.2M262.2 578.2h-1.6v3.1h1.6M434.2 579.9h.9M435.1 579.9h.1a.88 .88 0 0 0 .7-.9 .88 .88 0 0 0-.8-.8h-.9v3.3M435.1 579.9l.8 1.6M437 579.6h1.2"/>
<path d="M438.5 578.2h-1.5v3.1h1.5M444.5 578.6l-.9-.4-.8 .1-.2 .8 1.6 1.1 .1 .5-.4 .6-1.5-.4M445.6 578.4a.9 .9 0 0 1 1-.2 .9 .9 0 0 1 .5 .9v1.5a.88 .88 0 0 1-1 .7 .88 .88 0 0 1-.8-.8v-1.4zM449.9 578v3.5l-1.7-3.5v3.5M453.1 579.6h1.6M454.7 578.2h-1.6v3.3M455.8 578.4a.91 .91 0 0 1 1-.1 .91 .91 0 0 1 .5 .8l-.1 1.5a.88 .88 0 0 1-.9 .7 .88 .88 0 0 1-.8-.8v-1.6zM458.3 579.9h.9M459.2 579.9h.1a.87 .87 0 0 0 .8-.9 .87 .87 0 0 0-.9-.8h-.9v3.3M459.2 579.9l.9 1.6M463.2 578v3.5M466.2 578.6l-.9-.4-.8 .1-.2 .8 1.5 1.1 .2 .5-.4 .6-1.5-.4"/>
<path d="M469 578.6l-1.4-.4-.5 .6 .1 .5 1.6 1.1-.2 .8-.8 .1-.9-.4M469.9 578v2.6a.86 .86 0 0 0 .9 .7 .86 .86 0 0 0 .8-.8v-2.5M472.7 579.6h1.2M474.2 578.2h-1.5v3.1h1.5M551 564l-19 10M672.9 569v15M677 578h11.9M679.4 576l7-1v6l-7-1zM693 578h9.9M712.4 578.5h117.5M733.8 578.6v5.5M748.7 578.5v5.5"/>
<path d="M767 578.5v5.5M778.9 578.5v5.5M796.9 578.5v5.5M58.5 587.4l.9-.9v3.5M60.5 587.2l.2-.4 .6-.1 .5 .4v.5l-1.3 2.2h1.5M92.1 584v4M120.9 581.5l1.1-3.5 1 3.5M121.2 580.5h1.5M125.6 587.4l.9-.9v3.5M127.4 587.4l.8-.9v3.5M159.1 584v4M192.7 587.4l.8-.9v3.5"/>
<path d="M194.9 586.9a.75 .75 0 0 1 1 .1 .75 .75 0 0 1 .1 .9 1.25 1.25 0 0 1-.9 1.9l-.5-1.2zM226.2 584v4M227.4 581.5l1-3.5 1 3.5M227.7 580.5h1.5M261.3 588.4l-1.2-.2-.2-.9 .4-.5 .5-.1 .4 .3 .1 1.5-.5 1.1-.7 .4M293.3 584v4M327.3 588.2l.6-.1 .5 .4v.8l-.5 .5h-.5l-.4-.5zM360.4 584v4M393.9 586.7h1.7l-1 3.3M394.6 588.1h1M427.4 584v4M439.4 581.5l1.1-3.5 1 3.5"/>
<path d="M439.7 580.5h1.5M462.4 586.5l-.8 .6-.4 1v1.3l.4 .4h.6l.4-.6-.1-.7-.3-.4h-1M494.5 584v4M529.8 586.7h-1.6v1.4l1.2 .1 .2 1.1-.4 .5h-1.1M561.6 584v4M596 586.5l-.7 2.6h1.9M596.5 588.2v1.8M628.7 584v4M662.2 586.7h1l.5 .3v.7l-.6 .4M662.6 588.1h.5M663.1 588.1l.6 .3v1.1l-.4 .3h-1.1M695.7 584v4"/>
<path d="M729.5 587.2l.3-.4 .5-.1 .5 .3v.6l-1.4 2.2h1.7M762.8 584v4M796.4 587.4l.8-.9v3.5"/>
<circle cx="327.7" cy="3.4" r=".71"/>
<circle cx="697.9" cy="578" r="1.5"/>
<circle cx="697.9" cy="578" r="3.5"/>
<circle cx="327.7" cy="587.4" r=".71"/>
</g>
<g fill="none" stroke="#000" stroke-width=".51">
<path d="M25 9.1h804.9v574.9h-804.9zM25 524h804.9M182 524v60M393 524v60M607.9 524v60M633 524v60M712.4 524v60M712.4 537h117.5M607.9 554h104.1M25 574h582.9M633 569h79.4M712.4 566h117.5"/>
<path d="M810.9 566v18"/>
</g>
<g fill="#000" stroke="#000" stroke-width=".38">
<path d="M42.6 581.2l.2 .2z" fill-rule="evenodd"/>
<path d="M51.7 581.2l.2 .2z" fill-rule="evenodd"/>
</g>
<g font-size="5">
<text x="723.8" y="533.2">GULLFAKS/VESLEFRIKK/HULDRA</text>
<text x="718.9" y="576">U999-1-000-PT-108-</text>
<text x="798.9" y="576">01</text>
<text x="817.9" y="576">A3</text>
</g>
<g font-size="3.5">
<text x="56.9" y="30.1">TAG NUMBER</text>
<text x="56.9" y="42.1">SERVICE</text>
<text x="56.9" y="54.1">ID x H</text>
<text x="133.8" y="54.1">mm</text>
<text x="56.9" y="60.1">DESIGN CAPACITY, EACH</text>
<text x="142.7" y="60.1">m</text>
<text x="56.9" y="66.1">DESIGN PRESSURE</text>
<text x="135.7" y="66.1">Barg</text>
<text x="56.9" y="72.1">DESIGN TEMPERATURE</text>
<text x="140.4" y="72.1">^C</text>
<text x="56.9" y="78.1">FIRE PROTECTION</text>
<text x="36" y="123.1">HEA017</text>
<text x="244" y="124.1">HEA021</text>
<text x="36" y="130">HEADER</text>
<text x="244" y="131">HEADER</text>
<text x="36" y="137">BULK ST.TANKS/ATM.SEP.DEG.</text>
<text x="244" y="138">MULTI.2</text>
<text x="56.9" y="157.1">TAG NUMBER</text>
<text x="264.9" y="157.1">TAG NUMBER</text>
<text x="56.9" y="169.1">SERVICE</text>
<text x="264.9" y="169.1">SERVICE</text>
<text x="56.9" y="181.1">L x W x H</text>
<text x="133.8" y="181.1">mm</text>
<text x="264.9" y="181.1">SIZE OD x TT, EACH</text>
<text x="345.1" y="181.1">mm</text>
<text x="56.9" y="187.1">DESIGN CAPACITY</text>
<text x="134.7" y="187.1">m /h</text>
<text x="140" y="186.8">3</text>
<text x="264.9" y="187.1">DESIGN CAPACITY, EACH ACTUAL</text>
<text x="346.5" y="187.1">m /h</text>
<text x="348" y="186.8">3</text>
<text x="56.9" y="193.1">DISCHARGE PRESSURE</text>
<text x="136.9" y="193.1">Barg</text>
<text x="264.9" y="193.1">DESIGN PRESSURE</text>
<text x="343.7" y="193.1">Barg</text>
<text x="264.9" y="199.1">DESIGN TEMPERATURE</text>
<text x="348.3" y="199.1">^C</text>
<text x="264.9" y="205.1">FIRE PROTECTION</text>
<text x="264.9" y="211.1">INSULATION</text>
<text x="36" y="250">HEA018</text>
<text x="244" y="250">HEA022</text>
<text x="36" y="257">HEADER</text>
<text x="244" y="257">HEADER</text>
<text x="36" y="264">BURNER BOOM (HEAD)</text>
<text x="244" y="264">CYCLONE</text>
<text x="56.9" y="285.1">TAG NUMBER</text>
<text x="264.9" y="285.1">TAG NUMBER</text>
<text x="56.9" y="297.1">SERVICE</text>
<text x="264.9" y="297.1">SERVICE</text>
<text x="56.9" y="309.1">DRIVER POWER, EACH</text>
<text x="136.2" y="309.1">kW</text>
<text x="264.9" y="309.1">TANK CAPACITY</text>
<text x="345.6" y="309.1">m 3</text>
<text x="56.9" y="315.1">SHAFT LENGTH</text>
<text x="136" y="315.1">mm</text>
<text x="264.9" y="315.1">OPERATING PRESSURE</text>
<text x="342.7" y="315.1">Barg</text>
<text x="264.9" y="321.1">CAPACITY EACH</text>
<text x="343.7" y="321.1">m /h</text>
<text x="349" y="320.7">3</text>
<text x="264.9" y="327.1">EL. MOTOR RATING</text>
<text x="345" y="327.1">kW</text>
<text x="264.9" y="333.1">NO. OF MOTORS/PUMPS</text>
<text x="264.9" y="339.1">UNIT SIZE</text>
<text x="342.1" y="339.1">mm</text>
<text x="36" y="378">HEA019</text>
<text x="244" y="378">HEA023</text>
<text x="36" y="385">HEADER</text>
<text x="244" y="385">HEADER</text>
<text x="36" y="392">AGITATORS</text>
<text x="244" y="392">POWER PACK</text>
<text x="56.9" y="413.1">TAG NUMBER</text>
<text x="56.9" y="425.1">SERVICE</text>
<text x="56.9" y="437">MAKE</text>
<text x="56.9" y="443">TYPE</text>
<text x="56.9" y="449">CAPACITY/SIZE</text>
<text x="56.9" y="455">DESIGN PRESSURE/TEMPERATUR</text>
<text x="56.9" y="461">TUBE DESIGN PRESSURE/TEMPERATUR</text>
<text x="56.9" y="467">SHELL DESIGN PRESSURE/TEMPERATUR</text>
<text x="56.9" y="473">DIFFERENTIAL PRESSURE</text>
<text x="56.9" y="479">INSULATION/FIRE PROTECTION</text>
<text x="740.9" y="502.1">NOTE:</text>
<text x="36" y="506">HEA020</text>
<text x="740.9" y="508.4">REPLACES OLD DRAWINGS:</text>
<text x="36" y="513">HEADER</text>
<text x="740.9" y="514.7">C008-A-000-PT-108-01</text>
<text x="36" y="520">MULTI.1</text>
<text x="740.9" y="521">C025-D-OO00-P-*T-003-01</text>
<text x="516.7" y="538">07.04.</text>
<text x="397" y="541">A3</text>
<text x="410" y="541">AS BUILT ACC. TO M5: 40764203</text>
<text x="516.7" y="543.5">2008</text>
<text x="537" y="541">TV</text>
<text x="557.7" y="540.8">LM</text>
<text x="574.9" y="540.8">EVDO</text>
<text x="593.9" y="540.8">GUL</text>
<text x="397" y="551">A2</text>
<text x="411" y="551">AS BUILT ACC. TO M5: 40462960</text>
<text x="516.7" y="548">29.08.</text>
<text x="720.9" y="548">EQUIPMENT DATA, SUMMARY LEGEND</text>
<text x="516.7" y="553.5">2005</text>
<text x="537.3" y="552.5">ESK</text>
<text x="556.1" y="552.5">MSH</text>
<text x="593" y="552.5">GULL</text>
<text x="720.9" y="554">HEADER</text>
<text x="397" y="561">A1</text>
<text x="411" y="561">AS BUILT OFFSHORE</text>
<text x="516.7" y="558">09.02.</text>
<text x="516.7" y="563.5">2001</text>
<text x="537.3" y="562.5">MSH</text>
<text x="556.1" y="562.5">KNS</text>
<text x="595" y="562.5">LF</text>
<text x="720.9" y="560">DRAFTING STANDARD</text>
<text x="515.7" y="568">22.04.</text>
<text x="533" y="568">MSH</text>
<text x="398" y="571">0</text>
<text x="411" y="571">ISSUED FOR CONSTRUCTION (REDRAWN)</text>
<text x="515.7" y="573.5">1999</text>
<text x="542" y="572">KNS</text>
<text x="556.7" y="571.1">KNS</text>
<text x="576.7" y="571.1">SB</text>
<text x="595.7" y="571.1">ES</text>
</g>
<g font-size="2.5">
<text x="19.8" y="24.1">62</text>
<text x="833.8" y="24.1">62</text>
<text x="19.9" y="40.1">60</text>
<text x="833.9" y="40.1">60</text>
<text x="20" y="56.1">58</text>
<text x="146" y="58.8">3</text>
<text x="834.1" y="56.1">58</text>
<text x="19.9" y="72.1">56</text>
<text x="833.9" y="72.1">56</text>
<text x="19.7" y="88.1">54</text>
<text x="833.8" y="88.1">54</text>
<text x="19.9" y="104.1">52</text>
<text x="833.9" y="104.1">52</text>
<text x="20" y="120.1">50</text>
<text x="834" y="120.1">50</text>
<text x="19.7" y="160">45</text>
<text x="833.8" y="160">45</text>
<text x="19.9" y="200">40</text>
<text x="833.9" y="200">40</text>
<text x="19.9" y="240">35</text>
<text x="833.9" y="240">35</text>
<text x="20" y="280">30</text>
<text x="834" y="280">30</text>
<text x="19.9" y="320">25</text>
<text x="832.9" y="320">25</text>
<text x="20" y="360">20</text>
<text x="833" y="360">20</text>
<text x="19.4" y="376">18</text>
<text x="831.5" y="376">18</text>
<text x="19.3" y="392">16</text>
<text x="831.3" y="392">16</text>
<text x="19.1" y="408">14</text>
<text x="832.2" y="408">14</text>
<text x="19.3" y="424">12</text>
<text x="832.3" y="424">12</text>
<text x="19.4" y="438.9">10</text>
<text x="832.4" y="439">10</text>
<text x="21.9" y="456">8</text>
<text x="832.9" y="456">8</text>
<text x="21.8" y="472">6</text>
<text x="832.8" y="472">6</text>
<text x="21.6" y="488">4</text>
<text x="832.7" y="488">4</text>
<text x="21.8" y="504">2</text>
<text x="832.8" y="504">2</text>
<text x="21.9" y="520">0</text>
<text x="832.9" y="520">0</text>
<text x="809.1" y="545.7">A3</text>
<text x="22.2" y="564.5" transform="rotate(-90 22.2 564.5)">D A K</text>
<text x="22.2" y="583.5" transform="rotate(-90 22.2 583.5)">Statoil DDB</text>
</g>
<g font-size="2">
<text x="610" y="527">SYSTEM NO:</text>
<text x="713.9" y="540">TITLE:</text>
<text x="610" y="557">WORK PACK</text>
<text x="610" y="560">NO:</text>
<text x="713.9" y="569">DRAWING NO.:</text>
<text x="634" y="572">SCALE:</text>
<text x="673.9" y="572">PROJECTION:</text>
<text x="183.9" y="580">REV.</text>
<text x="304" y="580">DATE</text>
<text x="324" y="580">DRN.</text>
<text x="342.6" y="580.1">CHK.</text>
<text x="361.3" y="578.5">DISC.</text>
<text x="361.3" y="581.5">SUP.</text>
<text x="380.5" y="579.9">DDB</text>
<text x="396" y="580">REV.</text>
<text x="519.2" y="580">DATE</text>
<text x="539.2" y="580">DRN.</text>
<text x="558.1" y="580">CHK.</text>
<text x="577.1" y="578.2">DISC.</text>
<text x="577.1" y="581.2">SUP.</text>
<text x="596" y="580">DDB</text>
<text x="754.7" y="582">AREA</text>
<text x="714.1" y="582.1">PROJECT NO.</text>
<text x="737.1" y="582.2">CONTR.</text>
<text x="769.5" y="582">DISC.</text>
<text x="782.9" y="582">NUMBER</text>
<text x="798.9" y="582">SHT.NO</text>
<text x="817.9" y="582">REV.</text>
</g>
</svg>
